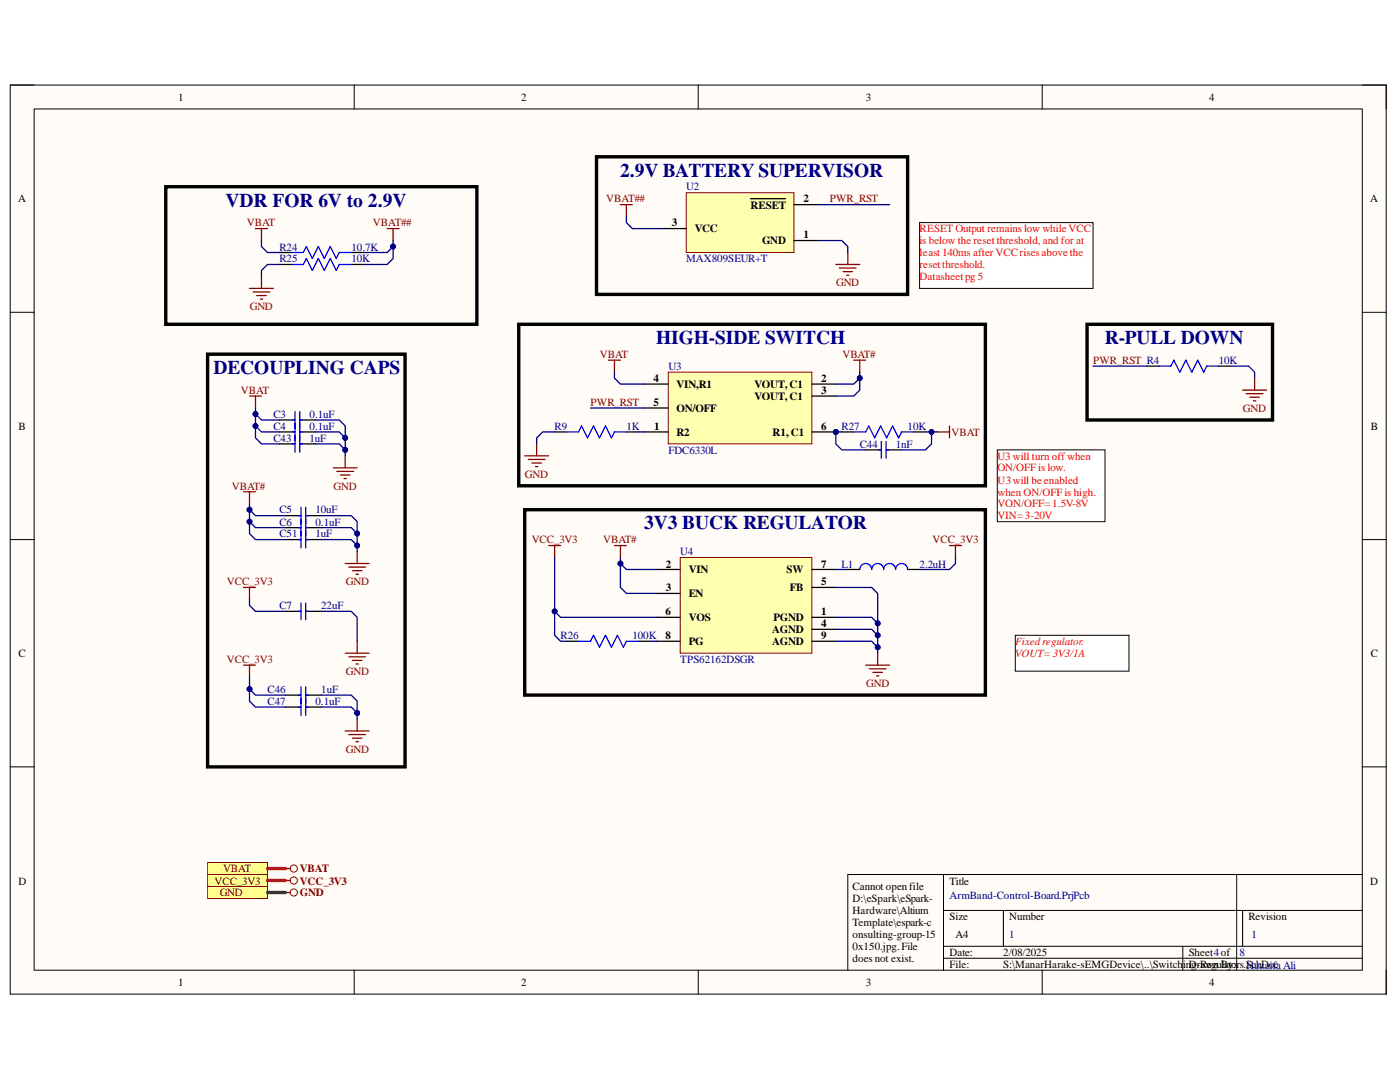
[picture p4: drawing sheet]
<svg xmlns="http://www.w3.org/2000/svg" width="279mm" height="216mm" viewBox="0 0 279 216" stroke-linecap="round" stroke-linejoin="round" font-family="sans-serif">
<path d="M2 17h274.6v181.4h-274.6z" fill-rule="evenodd" fill="#fffcf8"/>
<path d="M2 17h274.6v181.4h-274.6z" fill="none" stroke="#000" stroke-width=".2"/>
<path d="M6.8 21.7h265.1v171.9h-265.1z" fill-rule="evenodd" fill="#fffcf8"/>
<g fill="none" stroke="#000" stroke-width=".2">
<path d="M2 17h4.8M70.7 17v4.7M139.3 17v4.7M208 17v4.7M271.9 17h4.7v4.7M6.8 21.7h265.1v171.9h-265.1zM2 62.3h4.8M271.9 62.3h4.7M2 107.7h4.8M271.9 107.7h4.7M2 153h4.8M271.9 153h4.7"/>
<path d="M188.3 174.5v19.1M246.8 174.5v19.1M271.9 174.5h-102.7v19.1M70.7 193.6v4.8M139.3 193.6v4.8M188.3 181.7h83.6M188.3 188.8h83.6M188.3 191.2h83.6M200.2 181.7v7.1M208 193.6v4.8M236.1 188.8v4.8M248 181.7v7.1"/>
<path d="M276.6 193.6v4.8"/>
</g>
<g fill="none" stroke="#800000" stroke-width=".25">
<path d="M123.8 40.8h2.4M125 40.8v2.4M166.8 52.8h4.8M167.5 53.5h3.4M168.2 54.2h1.9M168.9 54.9h.5M169.2 50.4v2.4M49.8 79h2.4M51 79v2.4M121.4 71.9h2.4M122.6 71.9v2.4M170.4 71.9h2.4"/>
<path d="M171.6 71.9v2.4M248 77.8h4.8M248.7 78.6h3.4M249.4 79.3h1.9M250.1 80h.5M250.4 75.5v2.3M48.6 98.1h2.4M49.8 98.1v2.4M66.5 93.3h4.8M67.2 94.1h3.4M67.9 94.8h2M68.7 95.5h.4"/>
<path d="M68.9 91v2.3M104.7 91h4.8M105.4 91.7h3.4M106.2 92.4h1.9M106.9 93.1h.4M107.1 88.6v2.4M48.6 117.2h2.4M49.8 117.2v2.4M68.9 112.4h4.8M69.6 113.2h3.4M70.3 113.9h1.9M71 114.6h.5"/>
<path d="M71.3 110.1v2.3M68.9 130.3h4.8M69.6 131.1h3.4M70.3 131.8h1.9M71 132.5h.5M71.3 128v2.3"/>
</g>
<path d="M228.9 73.1h2.4M243.2 73.1h2.4M55.8 83.8h3.1M55.8 86.2h3.1M59.8 83.8h3.1M59.8 86.2h3.1M57 102.9h3.1M57 105.3h3.1M61 102.9h3.1M61 105.3h3.1" fill="none" stroke="#000" stroke-width=".25"/>
<g fill="none" stroke="#00f" stroke-width=".25">
<path d="M231.3 73.1h2.4l.6-1.2 1.2 2.4 1.2-2.4 1.1 2.4 1.2-2.4 1.2 2.4 .6-1.2h2.4M58.4 83.8h.5M58.4 86.2h.5M58.9 82.1v5.8M59.8 82.1v5.8M59.8 83.8h.5M59.8 86.2h.5M59.6 102.9h.5M59.6 105.3h.5M60.1 101.2v5.8M61 101.2v5.8M61 102.9h.5"/>
<path d="M61 105.3h.5"/>
</g>
<path d="M119.1 31.3h62v27.4h-62zM41.4 70.7h39.4v82.3h-39.4zM103.5 64.7h93.2v32.2h-93.2z" fill="none" stroke="#000" stroke-width=".68"/>
<path d="M41.4 174.5h12v2.4h-12z" fill-rule="evenodd" fill="#ffff80"/>
<path d="M41.4 174.5h12v2.4h-12z" fill="none" stroke="#800000" stroke-width=".2"/>
<path d="M41.4 176.9h12v2.4h-12z" fill-rule="evenodd" fill="#ffff80"/>
<g fill="none" stroke="#800000" stroke-width=".2">
<path d="M41.4 176.9h12v2.4h-12z"/>
<circle cx="58.6" cy="175.7" r=".72"/>
<circle cx="58.6" cy="178.1" r=".72"/>
</g>
<path d="M57 175.7h.9M57 178.1h.9" fill="none" stroke="#800000" stroke-width=".25"/>
<path d="M41.4 172.1h12v2.4h-12z" fill-rule="evenodd" fill="#ffff80"/>
<g fill="none" stroke="#800000" stroke-width=".2">
<path d="M41.4 172.1h12v2.4h-12z"/>
<circle cx="58.6" cy="173.3" r=".72"/>
</g>
<path d="M48.6 132.7h2.4M49.8 132.7v2.4M68.9 145.9h4.8M69.6 146.6h3.4M70.3 147.3h1.9M71 148h.5M71.3 143.5v2.4M57 173.3h.9" fill="none" stroke="#800000" stroke-width=".25"/>
<path d="M216.9 64.7h37.1v19.1h-37.1z" fill="none" stroke="#000" stroke-width=".68"/>
<path d="M57 138.7h3.1M61 138.7h3.1M57 141.1h3.1M61 141.1h3.1" fill="none" stroke="#000" stroke-width=".25"/>
<path d="M59.6 138.7h.5M60.1 137v5.8M61 137v5.8M61 138.7h.5M59.6 141.1h.5M61 141.1h.5" fill="none" stroke="#00f" stroke-width=".25"/>
<path d="M137 38.4h21.4v12h-21.4z" fill-rule="evenodd" fill="#ffffb0"/>
<path d="M137 38.4h21.4v12h-21.4z" fill="none" stroke="#800000" stroke-width=".2"/>
<path d="M149.8 39.6h7M132.2 45.6h4.8M158.4 48h4.8M158.4 40.8h4.8" fill="none" stroke="#000" stroke-width=".25"/>
<path d="M122.6 108.9h2.4M123.8 108.9v2.3M189.5 108.9h2.4M190.7 108.9v2.3M172.8 132.7h4.7M173.5 133.4h3.3M174.2 134.2h1.9M174.9 134.9h.5M175.2 130.3v2.4" fill="none" stroke="#800000" stroke-width=".25"/>
<path d="M202.6 126.8h22.7v7.1h-22.7z" fill-rule="evenodd" fill="#fff"/>
<path d="M202.6 126.8h22.7v7.1h-22.7z" fill="none" stroke="#000" stroke-width=".2"/>
<path d="M109.5 108.9h2.4M110.7 108.9v2.3" fill="none" stroke="#800000" stroke-width=".25"/>
<path d="M104.7 101.7h92v37h-92z" fill="none" stroke="#000" stroke-width=".68"/>
<path d="M135.8 111.2h26.2v19.1h-26.2z" fill-rule="evenodd" fill="#ffffb0"/>
<path d="M135.8 111.2h26.2v19.1h-26.2z" fill="none" stroke="#800000" stroke-width=".2"/>
<g fill="none" stroke="#000" stroke-width=".25">
<path d="M55.8 50.4h2.4M55.8 52.8h2.4M70.1 50.4h2.4M70.1 52.8h2.4M131 113.6h4.8M131 118.4h4.8M162 113.6h4.8M162 117.2h4.8M169.2 113.6h2.4M181.1 113.6h2.4M57 122h3.1M61 122h3.1"/>
<path d="M113.1 128h2.4M127.4 128h2.4M131 123.2h4.8M131 128h4.8M162 123.2h4.8M162 125.6h4.8M162 128h4.8"/>
</g>
<path d="M58.2 50.4h2.3l.6-1.2 1.2 2.4 1.2-2.4 1.2 2.4 1.2-2.4 1.2 2.4 .6-1.2h2.4M58.2 52.8h2.3l.6-1.2 1.2 2.4 1.2-2.4 1.2 2.4 1.2-2.4 1.2 2.4 .6-1.2h2.4M171.6 113.6a1.19 1.19 0 0 1 1.2-1.2 1.19 1.19 0 0 1 1.2 1.2 1.19 1.19 0 0 1 1.2-1.2 1.19 1.19 0 0 1 1.2 1.2 1.19 1.19 0 0 1 1.1-1.2 1.19 1.19 0 0 1 1.2 1.2 1.2 1.2 0 0 1 1.2-1.2 1.2 1.2 0 0 1 1.2 1.2M59.6 122h.5M60.1 120.3v3.4M61 120.3v3.4M61 122h.5M115.5 128h2.4l.5-1.2 1.2 2.3 1.2-2.3 1.2 2.3 1.2-2.3 1.2 2.3 .6-1.1h2.4" fill="none" stroke="#00f" stroke-width=".25"/>
<path d="M33.1 37.3h62.1v27.4h-62.1z" fill="none" stroke="#000" stroke-width=".68"/>
<path d="M49.8 57.5h4.8M50.5 58.3h3.4M51 45.6h2.4M51.2 59h1.9M51.9 59.7h.5M52.2 45.6v2.4M52.2 55.2v2.3M77.3 45.6h2.3M78.4 45.6v2.4" fill="none" stroke="#800000" stroke-width=".25"/>
<path d="M199 89.8h21.5v14.3h-21.5z" fill-rule="evenodd" fill="#fff"/>
<path d="M199 89.8h21.5v14.3h-21.5z" fill="none" stroke="#000" stroke-width=".2"/>
<path d="M183.5 44.4h34.6v13.2h-34.6z" fill-rule="evenodd" fill="#fff"/>
<path d="M183.5 44.4h34.6v13.2h-34.6z" fill="none" stroke="#000" stroke-width=".2"/>
<circle cx="166.8" cy="86.2" r=".48" fill="#000080"/>
<circle cx="166.8" cy="86.2" r=".48" fill="none" stroke="#000080" stroke-width=".2"/>
<path d="M133.4 74.3h28.6v14.3h-28.6z" fill-rule="evenodd" fill="#ffffb0"/>
<path d="M133.4 74.3h28.6v14.3h-28.6z" fill="none" stroke="#800000" stroke-width=".2"/>
<path d="M128.6 76.6h4.8M128.6 81.4h4.8M162 86.2h4.8" fill="none" stroke="#000" stroke-width=".25"/>
<circle cx="166.8" cy="86.2" r=".48" fill="#000080"/>
<circle cx="166.8" cy="86.2" r=".48" fill="none" stroke="#000080" stroke-width=".2"/>
<g fill="none" stroke="#000" stroke-width=".25">
<path d="M162 76.6h4.8M162 79h4.8M55.8 88.6h3.1M59.8 88.6h3.1M110.7 86.2h2.4M125 86.2h2.4M128.6 86.2h4.8M168 86.2h2.4M172.8 89.8h3.1M176.8 89.8h3.1M182.3 86.2h2.4M57 107.7h3.1"/>
<path d="M61 107.7h3.1"/>
</g>
<g fill="none" stroke="#00f" stroke-width=".25">
<path d="M58.4 88.6h.5M58.9 86.9v3.3M59.8 86.9v3.3M59.8 88.6h.5M113.1 86.2h2.4l.6-1.2 1.2 2.4 1.1-2.4 1.2 2.4 1.2-2.4 1.2 2.4 .6-1.2h2.4M170.4 86.2h2.4l.6-1.2 1.2 2.4 1.2-2.4 1.2 2.4 1.1-2.4 1.2 2.4 .6-1.2h2.4M175.4 89.8h.5M175.9 88.1v3.3M176.8 88.1v3.3M176.8 89.8h.5M59.6 107.7h.5M60.1 106v3.3"/>
<path d="M61 106v3.3M61 107.7h.5"/>
</g>
<path d="M187.1 86.2h2.4M189.5 85v2.4" fill="none" stroke="#800000" stroke-width=".25"/>
<path d="M49.8 100.5v1.2l1.2 1.2h6" fill="none" stroke="#000080" stroke-width=".25"/>
<circle cx="49.8" cy="101.7" r=".48" fill="#000080"/>
<circle cx="49.8" cy="101.7" r=".48" fill="none" stroke="#000080" stroke-width=".2"/>
<path d="M49.8 101.7v2.4l1.2 1.2h6" fill="none" stroke="#000080" stroke-width=".25"/>
<circle cx="49.8" cy="101.7" r=".48" fill="#000080"/>
<circle cx="49.8" cy="101.7" r=".48" fill="none" stroke="#000080" stroke-width=".2"/>
<circle cx="49.8" cy="104.1" r=".48" fill="#000080"/>
<circle cx="49.8" cy="104.1" r=".48" fill="none" stroke="#000080" stroke-width=".2"/>
<path d="M64.1 105.3h6l1.2 1.2" fill="none" stroke="#000080" stroke-width=".25"/>
<circle cx="71.3" cy="106.5" r=".48" fill="#000080"/>
<circle cx="71.3" cy="106.5" r=".48" fill="none" stroke="#000080" stroke-width=".2"/>
<path d="M64.1 102.9h6l1.2 1.2v6" fill="none" stroke="#000080" stroke-width=".25"/>
<circle cx="71.3" cy="108.9" r=".48" fill="#000080"/>
<circle cx="71.3" cy="108.9" r=".48" fill="none" stroke="#000080" stroke-width=".2"/>
<circle cx="71.3" cy="106.5" r=".48" fill="#000080"/>
<circle cx="71.3" cy="106.5" r=".48" fill="none" stroke="#000080" stroke-width=".2"/>
<path d="M125 43.2v1.2l1.2 1.2h6M163.2 40.8h14.3M122.6 74.3v1.1l1.2 1.2h4.8M171.6 74.3v1.1l-1.2 1.2h-3.6M117.9 81.4h10.7M49.8 119.6v1.2l1.2 1.2h6M64.1 122h6l1.2 1.2v4.8" fill="none" stroke="#000080" stroke-width=".25"/>
<circle cx="171.6" cy="75.4" r=".48" fill="#000080"/>
<circle cx="171.6" cy="75.4" r=".48" fill="none" stroke="#000080" stroke-width=".2"/>
<path d="M163.2 48h4.8l1.2 1.2v1.2M51 81.4v1.2l1.2 1.2h3.6M110.7 86.2h-2.4l-1.2 1.2v1.2" fill="none" stroke="#000080" stroke-width=".25"/>
<circle cx="51" cy="82.6" r=".48" fill="#000080"/>
<circle cx="51" cy="82.6" r=".48" fill="none" stroke="#000080" stroke-width=".2"/>
<path d="M51 82.6v2.4l1.2 1.2h3.6" fill="none" stroke="#000080" stroke-width=".25"/>
<circle cx="51" cy="82.6" r=".48" fill="#000080"/>
<circle cx="51" cy="82.6" r=".48" fill="none" stroke="#000080" stroke-width=".2"/>
<circle cx="51" cy="85" r=".48" fill="#000080"/>
<circle cx="51" cy="85" r=".48" fill="none" stroke="#000080" stroke-width=".2"/>
<path d="M62.9 86.2h4.8l1.2 1.2" fill="none" stroke="#000080" stroke-width=".25"/>
<circle cx="68.9" cy="87.4" r=".48" fill="#000080"/>
<circle cx="68.9" cy="87.4" r=".48" fill="none" stroke="#000080" stroke-width=".2"/>
<path d="M62.9 83.8h4.8l1.2 1.2v6" fill="none" stroke="#000080" stroke-width=".25"/>
<circle cx="68.9" cy="89.8" r=".48" fill="#000080"/>
<circle cx="68.9" cy="89.8" r=".48" fill="none" stroke="#000080" stroke-width=".2"/>
<circle cx="68.9" cy="87.4" r=".48" fill="#000080"/>
<circle cx="68.9" cy="87.4" r=".48" fill="none" stroke="#000080" stroke-width=".2"/>
<path d="M218.1 73.1h10.8M245.6 73.1h3.6l1.2 1.2v1.2M49.8 104.1v2.4l1.2 1.2h6" fill="none" stroke="#000080" stroke-width=".25"/>
<path d="M53.4 178.1h3.6" fill="none" stroke="#274e13" stroke-width=".68"/>
<path d="M53.4 175.7h3.6M53.4 173.3h3.6" fill="none" stroke="#f00" stroke-width=".68"/>
<circle cx="49.8" cy="104.1" r=".48" fill="#000080"/>
<circle cx="49.8" cy="104.1" r=".48" fill="none" stroke="#000080" stroke-width=".2"/>
<path d="M64.1 107.7h6l1.2 1.2" fill="none" stroke="#000080" stroke-width=".25"/>
<circle cx="71.3" cy="108.9" r=".48" fill="#000080"/>
<circle cx="71.3" cy="108.9" r=".48" fill="none" stroke="#000080" stroke-width=".2"/>
<path d="M51 85v2.4l1.2 1.2h3.6" fill="none" stroke="#000080" stroke-width=".25"/>
<circle cx="51" cy="85" r=".48" fill="#000080"/>
<circle cx="51" cy="85" r=".48" fill="none" stroke="#000080" stroke-width=".2"/>
<path d="M62.9 88.6h4.8l1.2 1.2" fill="none" stroke="#000080" stroke-width=".25"/>
<circle cx="68.9" cy="89.8" r=".48" fill="#000080"/>
<circle cx="68.9" cy="89.8" r=".48" fill="none" stroke="#000080" stroke-width=".2"/>
<path d="M49.8 135.1v2.4l1.2 1.2h6" fill="none" stroke="#000080" stroke-width=".25"/>
<circle cx="49.8" cy="137.5" r=".48" fill="#000080"/>
<circle cx="49.8" cy="137.5" r=".48" fill="none" stroke="#000080" stroke-width=".2"/>
<path d="M49.8 137.5v2.4l1.2 1.2h6" fill="none" stroke="#000080" stroke-width=".25"/>
<circle cx="49.8" cy="137.5" r=".48" fill="#000080"/>
<circle cx="49.8" cy="137.5" r=".48" fill="none" stroke="#000080" stroke-width=".2"/>
<path d="M64.1 141.1h6l1.2 1.2" fill="none" stroke="#000080" stroke-width=".25"/>
<circle cx="71.3" cy="142.3" r=".48" fill="#000080"/>
<circle cx="71.3" cy="142.3" r=".48" fill="none" stroke="#000080" stroke-width=".2"/>
<path d="M64.1 138.7h6l1.2 1.2v3.6" fill="none" stroke="#000080" stroke-width=".25"/>
<circle cx="71.3" cy="142.3" r=".48" fill="#000080"/>
<circle cx="71.3" cy="142.3" r=".48" fill="none" stroke="#000080" stroke-width=".2"/>
<path d="M123.8 111.2v1.2l1.2 1.2h6M190.7 111.2v1.2l-1.2 1.2h-6" fill="none" stroke="#000080" stroke-width=".25"/>
<circle cx="123.8" cy="112.4" r=".48" fill="#000080"/>
<circle cx="123.8" cy="112.4" r=".48" fill="none" stroke="#000080" stroke-width=".2"/>
<path d="M110.7 111.2v10.8l1.2 1.2h19.1" fill="none" stroke="#000080" stroke-width=".25"/>
<circle cx="110.7" cy="122" r=".48" fill="#000080"/>
<circle cx="110.7" cy="122" r=".48" fill="none" stroke="#000080" stroke-width=".2"/>
<path d="M166.8 125.6h7.2l1.2 1.2" fill="none" stroke="#000080" stroke-width=".25"/>
<circle cx="175.2" cy="126.8" r=".48" fill="#000080"/>
<circle cx="175.2" cy="126.8" r=".48" fill="none" stroke="#000080" stroke-width=".2"/>
<path d="M166.8 123.2h7.2l1.2 1.2v5.9" fill="none" stroke="#000080" stroke-width=".25"/>
<circle cx="175.2" cy="129.1" r=".48" fill="#000080"/>
<circle cx="175.2" cy="129.1" r=".48" fill="none" stroke="#000080" stroke-width=".2"/>
<circle cx="175.2" cy="126.8" r=".48" fill="#000080"/>
<circle cx="175.2" cy="126.8" r=".48" fill="none" stroke="#000080" stroke-width=".2"/>
<circle cx="175.2" cy="124.4" r=".48" fill="#000080"/>
<circle cx="175.2" cy="124.4" r=".48" fill="none" stroke="#000080" stroke-width=".2"/>
<path d="M166.8 128h7.2l1.2 1.1" fill="none" stroke="#000080" stroke-width=".25"/>
<circle cx="175.2" cy="129.1" r=".48" fill="#000080"/>
<circle cx="175.2" cy="129.1" r=".48" fill="none" stroke="#000080" stroke-width=".2"/>
<path d="M166.8 113.6h2.4M110.7 122v4.8l1.2 1.2h1.2M129.8 128h1.2" fill="none" stroke="#000080" stroke-width=".25"/>
<circle cx="110.7" cy="122" r=".48" fill="#000080"/>
<circle cx="110.7" cy="122" r=".48" fill="none" stroke="#000080" stroke-width=".2"/>
<path d="M123.8 112.4v4.8l1.2 1.2h6" fill="none" stroke="#000080" stroke-width=".25"/>
<circle cx="123.8" cy="112.4" r=".48" fill="#000080"/>
<circle cx="123.8" cy="112.4" r=".48" fill="none" stroke="#000080" stroke-width=".2"/>
<path d="M166.8 117.2h7.2l1.2 1.2v6" fill="none" stroke="#000080" stroke-width=".25"/>
<circle cx="175.2" cy="124.4" r=".48" fill="#000080"/>
<circle cx="175.2" cy="124.4" r=".48" fill="none" stroke="#000080" stroke-width=".2"/>
<path d="M55.8 52.8h-2.4l-1.2 1.2v1.2M78.4 49.2l-1.1 1.2h-4.8" fill="none" stroke="#000080" stroke-width=".25"/>
<circle cx="78.4" cy="49.2" r=".48" fill="#000080"/>
<circle cx="78.4" cy="49.2" r=".48" fill="none" stroke="#000080" stroke-width=".2"/>
<path d="M78.4 48v3.6l-1.1 1.2h-4.8" fill="none" stroke="#000080" stroke-width=".25"/>
<circle cx="78.4" cy="49.2" r=".48" fill="#000080"/>
<circle cx="78.4" cy="49.2" r=".48" fill="none" stroke="#000080" stroke-width=".2"/>
<path d="M52.2 48v1.2l1.2 1.2h2.4M171.6 75.4v2.4l-1.2 1.2h-3.6" fill="none" stroke="#000080" stroke-width=".25"/>
<circle cx="171.6" cy="75.4" r=".48" fill="#000080"/>
<circle cx="171.6" cy="75.4" r=".48" fill="none" stroke="#000080" stroke-width=".2"/>
<path d="M127.4 86.2h1.2M168 86.2h-1.2v2.4l1.2 1.2h4.8" fill="none" stroke="#000080" stroke-width=".25"/>
<circle cx="166.8" cy="86.2" r=".48" fill="#000080"/>
<circle cx="166.8" cy="86.2" r=".48" fill="none" stroke="#000080" stroke-width=".2"/>
<path d="M185.9 86.2h1.2" fill="none" stroke="#000080" stroke-width=".25"/>
<circle cx="185.9" cy="86.2" r=".48" fill="#000080"/>
<circle cx="185.9" cy="86.2" r=".48" fill="none" stroke="#000080" stroke-width=".2"/>
<path d="M184.7 86.2h1.2v2.4l-1.2 1.2h-4.8" fill="none" stroke="#000080" stroke-width=".25"/>
<circle cx="185.9" cy="86.2" r=".48" fill="#000080"/>
<circle cx="185.9" cy="86.2" r=".48" fill="none" stroke="#000080" stroke-width=".2"/>
<g font-size="3.9" fill="#000080">
<text x="123.8" y="35.3">2.9V BATTERY SUPERVISOR</text>
<text x="45" y="41.2">VDR FOR 6V to 2.9V</text>
<text x="131" y="68.7">HIGH-SIDE SWITCH</text>
<text x="220.5" y="68.7">R-PULL DOWN</text>
<text x="42.6" y="74.7">DECOUPLING CAPS</text>
<text x="128.6" y="105.6">3V3 BUCK REGULATOR</text>
</g>
<g font-size="2.2">
<text x="35.6" y="20.1">1</text>
<text x="104" y="20.1">2</text>
<text x="172.8" y="20.1">3</text>
<text x="241.3" y="20.1">4</text>
<text x="3.6" y="40.4">A</text>
<text x="149.8" y="41.6">RESET</text>
<text x="160.4" y="40.4">2</text>
<text x="273.5" y="40.4">A</text>
<text x="134.1" y="45.2">3</text>
<text x="138.6" y="46.4">VCC</text>
<text x="160.4" y="47.5">1</text>
<text x="152.1" y="48.7">GND</text>
<text x="130.4" y="76.2">4</text>
<text x="135" y="77.4">VIN,R1</text>
<text x="150.6" y="77.4">VOUT, C1</text>
<text x="163.9" y="76.2">2</text>
<text x="130.4" y="81">5</text>
<text x="135" y="82.2">ON/OFF</text>
<text x="150.6" y="79.8">VOUT, C1</text>
<text x="163.9" y="78.6">3</text>
<text x="3.7" y="85.7">B</text>
<text x="130.5" y="85.7">1</text>
<text x="135" y="87">R2</text>
<text x="154.2" y="87">R1,C1</text>
<text x="163.9" y="85.7">6</text>
<text x="273.6" y="85.7">B</text>
<text x="132.9" y="113.2">2</text>
<text x="163.9" y="113.2">7</text>
<text x="132.9" y="118">3</text>
<text x="137.5" y="114.4">VIN</text>
<text x="137.5" y="119.2">EN</text>
<text x="157" y="114.4">SW</text>
<text x="157.6" y="118">FB</text>
<text x="163.9" y="116.8">5</text>
<text x="132.8" y="122.8">6</text>
<text x="137.5" y="124">VOS</text>
<text x="154.4" y="124">PGND</text>
<text x="163.9" y="122.8">1</text>
<text x="163.9" y="125.1">4</text>
<text x="3.7" y="131.1">C</text>
<text x="132.8" y="127.5">8</text>
<text x="137.5" y="128.7">PG</text>
<text x="154.1" y="126.3">AGND</text>
<text x="154.1" y="128.7">AGND</text>
<text x="163.9" y="127.5">9</text>
<text x="273.6" y="131.1">C</text>
<text x="3.7" y="176.5">D</text>
<text x="170.2" y="177.7">Cannot openfile</text>
<text x="189.5" y="176.5">Title</text>
<text x="273.5" y="176.5">D</text>
<text x="170.2" y="180">D:\eSpark\eSpark-</text>
<text x="170.2" y="182.4">Hardware\Altium</text>
<text x="170.2" y="184.8">Template\espark-c</text>
<text x="189.5" y="183.6">Size</text>
<text x="201.4" y="183.6">Number</text>
<text x="249.1" y="183.6">Revision</text>
<text x="170.2" y="187.2">onsulting-group-15</text>
<text x="170.2" y="189.6">0x150.jpg.File</text>
<text x="170.2" y="191.9">does not exist.</text>
<text x="189.5" y="190.8">Date:</text>
<text x="190.7" y="187.2">A4</text>
<text x="200.2" y="190.8">2/08/2025</text>
<text x="237.2" y="190.8">Sheet4of</text>
<text x="35.6" y="196.8">1</text>
<text x="104" y="196.8">2</text>
<text x="172.8" y="196.8">3</text>
<text x="189.5" y="193.1">File:</text>
<text x="200.2" y="193.1">S:\ManarHarake-sEMGDevice\..\Switching-ReguBy:rs.SchDoc</text>
<text x="237.2" y="193.1">Drawn lato</text>
<text x="241.3" y="196.8">4</text>
</g>
<g font-size="2.2" fill="#800000">
<text x="121" y="40.4">VBAT##</text>
<text x="165.6" y="40.4">PWR_RST</text>
<text x="49.3" y="45.2">VBAT</text>
<text x="74.4" y="45.2">VBAT##</text>
<text x="166.9" y="57.1">GND</text>
<text x="49.8" y="61.9">GND</text>
<text x="119.7" y="71.4">VBAT</text>
<text x="168.1" y="71.4">VBAT#</text>
<text x="218.1" y="72.6">PWR_RST R4</text>
<text x="48.1" y="78.6">VBAT</text>
<text x="117.9" y="81">PWR_RST</text>
<text x="248" y="82.2">GND</text>
<text x="189.9" y="87">VBAT</text>
<text x="104.8" y="95.3">GND</text>
<text x="46.3" y="97.7">VBAT#</text>
<text x="66.6" y="97.7">GND</text>
<text x="106.1" y="108.4">VCC_3V3</text>
<text x="120.4" y="108.4">VBAT#</text>
<text x="186.1" y="108.4">VCC_3V3</text>
<text x="45.3" y="116.8">VCC_3V3</text>
<text x="69" y="116.8">GND</text>
<text x="45.3" y="132.3">VCC_3V3</text>
<text x="69" y="134.7">GND</text>
<text x="172.9" y="137.1">GND</text>
<text x="69" y="150.2">GND</text>
<text x="42.8" y="176.5">VCC_3V3</text>
<text x="43.8" y="178.9">GND</text>
<text x="44.5" y="174">VBAT</text>
<text x="59.8" y="176.5">VCC_3V3</text>
<text x="59.8" y="178.9">GND</text>
<text x="59.8" y="174">VBAT</text>
</g>
<g font-size="2.2" fill="#000080">
<text x="137" y="38">U2</text>
<text x="55.8" y="50">R24</text>
<text x="55.8" y="52.4">R25</text>
<text x="70.1" y="50">10.7K</text>
<text x="70.1" y="52.4">10K</text>
<text x="137" y="52.4">MAX809SEUR+T</text>
<text x="133.4" y="73.8">U3</text>
<text x="243.2" y="72.6">10K</text>
<text x="54.6" y="83.3">C3</text>
<text x="61.8" y="83.3">0.1uF</text>
<text x="54.6" y="85.7">C4</text>
<text x="54.6" y="88.2">C43</text>
<text x="61.8" y="85.7">0.1uF</text>
<text x="61.8" y="88.2">1uF</text>
<text x="110.7" y="85.7">R9</text>
<text x="125" y="85.7">1K</text>
<text x="168" y="85.7">R27</text>
<text x="171.6" y="89.3">C44</text>
<text x="178.8" y="89.3">1nF</text>
<text x="181.1" y="85.7">10K</text>
<text x="133.4" y="90.5">FDC6330L</text>
<text x="55.8" y="102.4">C5</text>
<text x="55.8" y="104.9">C6</text>
<text x="55.8" y="107.2">C51</text>
<text x="62.9" y="102.4">10uF</text>
<text x="62.9" y="104.9">0.1uF</text>
<text x="62.9" y="107.2">1uF</text>
<text x="135.8" y="110.8">U4</text>
<text x="168" y="113.2">L1</text>
<text x="183.5" y="113.2">2.2uH</text>
<text x="55.8" y="121.5">C7</text>
<text x="64.1" y="121.5">22uF</text>
<text x="111.9" y="127.5">R26</text>
<text x="126.2" y="127.5">100K</text>
<text x="135.8" y="132.3">TPS62162DSGR</text>
<text x="53.4" y="138.2">C46</text>
<text x="53.4" y="140.7">C47</text>
<text x="62.9" y="140.7">0.1uF</text>
<text x="64.1" y="138.2">1uF</text>
<text x="189.5" y="179.4">ArmBand-Control-Board.PrjPcb</text>
<text x="201.4" y="187.2">1</text>
<text x="247.4" y="190.8">8</text>
<text x="249.7" y="187.2">1</text>
<text x="248.7" y="193.4">Huzaifa Ali</text>
</g>
<g font-size="2.2" fill="#f00">
<text x="183.5" y="46.4">RESET Output remains low whileVCC</text>
<text x="183.5" y="48.7">is below the reset threshold, and for at</text>
<text x="183.5" y="51.2">l</text>
<text x="183.5" y="53.5">resetthreshold.</text>
<text x="184.2" y="51.2">east 140ms afterVCCrisesabovethe</text>
<text x="183.5" y="55.9">Datasheetpg 5</text>
<text x="199" y="91.7">U3 will turn offwhen</text>
<text x="199" y="94.1">ON/OFF is low.</text>
<text x="199" y="96.5">U3will beenabled</text>
<text x="199" y="98.9">when ON/OFF is high.</text>
<text x="199" y="101.3">VON/OFF=1.5V-8V</text>
<text x="199" y="103.6">VIN=3-20V</text>
<text x="202.6" y="128.7">Fixedregulator.</text>
<text x="202.6" y="131.1">VOUT= 3V3/1A</text>
</g>
</svg>
